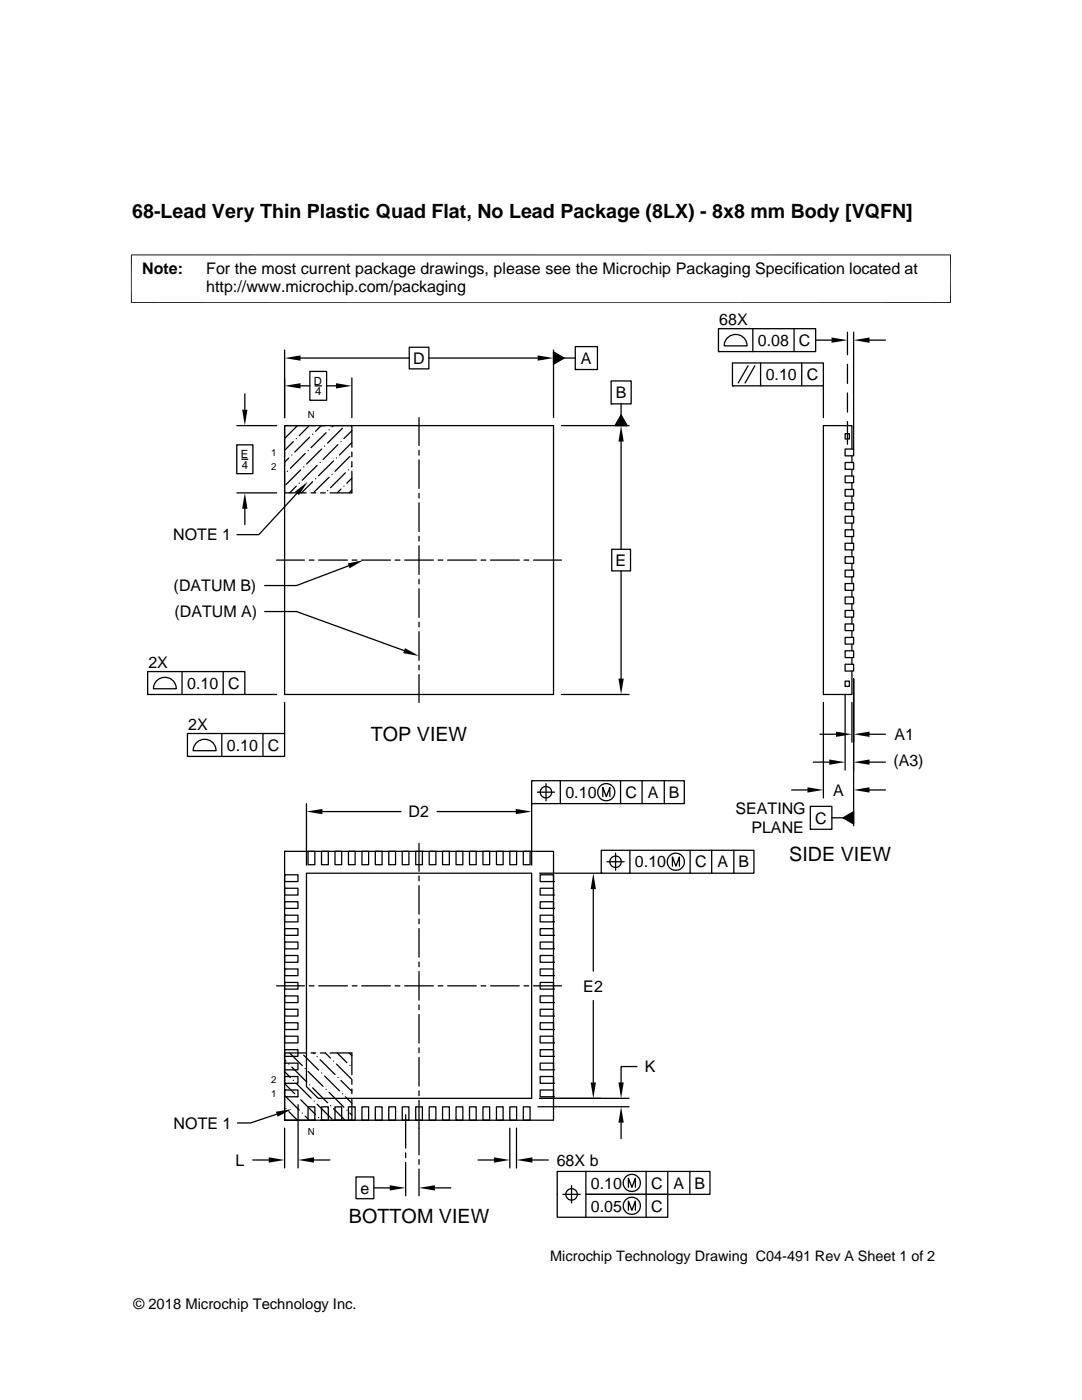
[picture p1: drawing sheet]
<svg xmlns="http://www.w3.org/2000/svg" width="216mm" height="279mm" viewBox="0 0 216 279" stroke-linecap="round" stroke-linejoin="round" font-family="sans-serif">
<g fill="none" stroke="#000" stroke-width=".25">
<path d="M48.9 78.6v3.2M56.8 69.9v13.5M60 77h1.8M60 71.5h21.7M61.8 74.1h3.4v5.8h-3.4zM62.8 77h1.4M65.2 77h1.8M70.2 75.4v8M81.7 69.3h3.9v4.3h-3.9zM85.6 71.5h21.7M110.4 70.2l2.2 1.3-2.2 1.2zM110.4 69.9v13.5"/>
<path d="M112.6 71.5h2.2M114.8 69.2h4.4v4.5h-4.4zM114.8 73.7h.1M121.9 76h4v4.6h-4zM143.4 65.6h19.4v4.6h-19.4zM143.4 70.2h.1M145.3 67.3a2.28 2.28 0 0 1 2.4-.4 2.28 2.28 0 0 1 1.4 2.1h-4.6l.3-1.1zM146.2 72.4h18.1v4.6h-18.1zM146.2 77h.1M149.3 73l-2 3.4M150.2 65.6v4.6M150.6 73l-1.9 3.4"/>
<path d="M151.8 72.4v4.6M158.5 65.6v4.6M160 72.4v4.6M162.8 67.9h3.1M164.3 77v6.4M169.1 66.3v4.5M169.1 72.7v3.8M169.1 78.4v3.8M170.3 66.3v23.3M173.5 67.9h3.2M47.2 88.8h3.3v5.7h-3.3zM47.3 84.9h7.9"/>
<path d="M47.3 98.4h7.9M48.3 91.7h1.1M56.8 94v4.4h4.3M56.8 90.2v1M56.8 92.1v1M56.8 84.9h53.6v53.7h-53.6zM56.8 84.9h.1M57.3 94.1h.1M57.6 91.4l-.8 .8M58.2 90.8h.1M58.5 88.1l-1.7 1.8M59.1 97l-1.3 1.4"/>
<path d="M59.1 87.5h.1M59.3 98.4l-7.7 8.3h-4.3M59.4 84.9l-2.6 2.6M59.7 96.4h.1M60 93.8l-3 2.9M60.6 93.2h.1M60.9 90.5l-3 3M61.1 84.9h-4.3v4.4M61.5 89.9h.1M61.7 84.9l-2 2.1M61.8 87.2l-3 3M62.1 84.9h.9"/>
<path d="M62.1 98.4h.9M62.4 96.1l-2.2 2.3M62.4 86.7h.1M63 95.5h.1M63.3 92.9l-3 2.9M63.9 92.3h.1M64 84.9h.9M64 98.4h.9M64.1 84.9l-1.1 1.2M64.2 89.6l-3 3M64.8 89h.1M65.1 86.4l-3 2.9"/>
<path d="M65.4 97.9h.1M65.7 95.2l-3 3M65.7 85.8h.1M65.9 84.9h4.3v4.4M66.3 94.7h.1M66.5 84.9l-.2 .3M66.5 92l-2.9 3M67.1 91.4h.1M67.4 88.7l-2.9 3M68 97.6l-.7 .8M68 88.1h.1M68.3 85.5l-2.9 2.9"/>
<path d="M68.6 97h.1M68.9 94.4l-2.9 2.9M69.5 93.8h.1M69.8 91.1l-3 3M70.2 92.1l-.1 1.1M70.2 90.2v1M70.2 94v4.4h-4.3M70.2 97.8l-.5 .6M70.2 95.4l-1 1M70.2 88.3l-2.5 2.5M70.2 86l-1.6 1.5M83.6 83.4v5.5"/>
<path d="M83.6 89.9v.9M83.6 91.8v5.7M83.6 98.4v1M112 84.9h13.5M121.9 80.6h.1M123.9 82.8l1.3 2.1h-2.5zM123.9 80.6v2.2M123.9 88.1v21.5M168.6 97.7h1.7v1.3h-1.7zM168.6 95h1.7v1.3h-1.7zM168.6 92.3h1.7v1.4h-1.7zM168.6 89.6h1.7v1.4h-1.7z"/>
<path d="M168.6 86.6h.9v1h-.9zM169.1 84.1v4.5M170 89.6v-4.7h-5.7v53.7h5.7v-4.7M170 91v1.3M170 93.7v1.3M170 96.3v1.4M170 99v1.4M48.9 101.5v3.2M55.2 111.8h5.5M61.7 111.8h1M63.6 111.8h5.7M69.6 112.9l-10.4 4h-6.4"/>
<path d="M70.3 111.8h.9M72.2 111.8h5.7M78.8 111.8h1M80.8 111.8h5.7M83.6 100.4v5.7M83.6 107v1M83.6 108.9v5.7M83.6 115.6v.9M83.6 117.5v5.7M87.4 111.8h1M89.3 111.8h5.7M96 111.8h.9"/>
<path d="M97.9 111.8h5.7M104.6 111.8h.9M106.5 111.8h5.5M122.1 109.6h3.7v4.3h-3.7zM123.9 113.9v21.5M168.6 119.1h1.7v1.4h-1.7zM168.6 116.5h1.7v1.3h-1.7zM168.6 113.8h1.7v1.3h-1.7zM168.6 111.1h1.7v1.3h-1.7zM168.6 108.4h1.7v1.3h-1.7zM168.6 105.7h1.7v1.4h-1.7zM168.6 103h1.7v1.4h-1.7z"/>
<path d="M168.6 100.4h1.7v1.3h-1.7zM170 101.7v1.3M170 104.4v1.3M170 107.1v1.3M170 109.7v1.4M170 112.4v1.4M170 115.1v1.4M170 117.8v1.3M29.5 134h19.4v4.6h-19.4zM29.5 138.6h.1M31.4 135.7a2.28 2.28 0 0 1 2.4-.3 2.28 2.28 0 0 1 1.4 2.1h-4.6l.3-1.2zM36.3 134v4.6"/>
<path d="M44.5 134v4.6M48.9 138.6h6.3M52.8 122h6.4l21.4 7.8M83.6 124.2v.9M83.6 126.1v5.7M83.6 132.7v1M83.6 134.6v5.6M112 138.6h13.5M168.6 132.6h1.7v1.3h-1.7zM168.6 129.9h1.7v1.3h-1.7zM168.6 127.2h1.7v1.3h-1.7zM168.6 124.5h1.7v1.4h-1.7z"/>
<path d="M168.6 121.8h1.7v1.4h-1.7zM168.6 135.9h.9v1.1h-.9zM168.6 138.6v15.1M170 120.5v1.3M170 123.2v1.3M170 125.9v1.3M170 128.5v1.4M170 131.2v1.4M170.3 135.5v29.3M37.4 146.4h19.4v4.6h-19.4zM37.4 151h.1M39.3 148.1a2.28 2.28 0 0 1 2.5-.4 2.28 2.28 0 0 1 1.3 2.1h-4.6l.4-1.1z"/>
<path d="M44.3 146.4v4.6M52.5 146.4v4.6M56.8 140.2v6.2M106.1 155.8h30.4v4.6h-30.4zM107.2 158.1h3.5M108.9 156.4v3.4M111.8 155.8v4.6M120.3 159v-1.8l.7 1.8 .7-1.8v1.8M123.8 155.8v4.6M128.1 155.8v4.6M132.5 155.8v4.6M157.9 157.6h3.2"/>
<path d="M162.3 152.1h3.2M163.6 146.5h3.2M164.3 140.2v19M170 140.2v7.9M173.5 146.5h3.2M173.5 152.1h3.2M173.5 157.6h3.2M56.8 174.6h2.7v1.3h-2.7zM56.8 174.6h.1M56.8 177.3h2.7v1.3h-2.7zM56.8 177.3h.1M56.8 180h2.7v1.3h-2.7z"/>
<path d="M56.8 180h.1M56.8 169.9h53.6v53.7h-53.6zM56.8 169.9h.1M61.2 160.4v12.3M61.2 174.3h44.9v44.9h-42.6l-2.3-2.3zM61.5 169.9h1.3v2.7h-1.3zM64.2 169.9h1.3v2.7h-1.3zM64.3 162h15.7M66.8 169.9h1.4v2.7h-1.4zM69.5 169.9h1.4v2.7h-1.4zM72.2 169.9h1.4v2.7h-1.4zM74.9 169.9h1.3v2.7h-1.3z"/>
<path d="M77.6 169.9h1.3v2.7h-1.3zM80.3 169.9h1.3v2.7h-1.3zM83 169.9h1.3v2.7h-1.3zM83.6 168.3v5.6M83.6 174.8v1M83.6 176.7v5.8M85.6 169.9h1.4v2.7h-1.4zM87.2 162h15.7M88.3 169.9h1.4v2.7h-1.4zM91 169.9h1.4v2.7h-1.4zM93.7 169.9h1.3v2.7h-1.3zM96.4 169.9h1.3v2.7h-1.3z"/>
<path d="M99.1 169.9h1.3v2.7h-1.3zM101.7 169.9h1.4v2.7h-1.4zM104.4 169.9h1.4v2.7h-1.4zM106.1 160.4v12.3M106.1 160.4h.1M107.7 174.3h12.3M107.8 180h2.6v1.3h-2.6zM107.8 177.3h2.6v1.3h-2.6zM107.8 174.6h2.6v1.3h-2.6zM110.4 178.6h.1M110.4 175.9h.1M118.4 177.4v16.4"/>
<path d="M120 169.7h30.4v4.6h-30.4zM120 174.3h.1M121.1 172h3.4M122.8 170.3v3.4M125.7 169.7v4.6M134.2 172.9v-1.9l.7 1.9 .7-1.9v1.9M137.7 169.7v4.6M142 169.7v4.6M146.4 169.7v4.6M161.7 160.9h4.3v4.6h-4.3zM161.7 165.5h.1M166 163.2h2.2"/>
<path d="M168.2 163.2l2.1-1.2v2.4zM55.2 196.7h5.5M56.8 182.6h2.7v1.4h-2.7zM56.8 182.6h.1M56.8 185.3h2.7v1.4h-2.7zM56.8 185.3h.1M56.8 188h2.7v1.4h-2.7zM56.8 188h.1M56.8 190.7h2.7v1.3h-2.7zM56.8 190.7h.1M56.8 193.4h2.7v1.3h-2.7zM56.8 193.4h.1"/>
<path d="M56.8 196.1h2.7v1.3h-2.7zM56.8 196.1h.1M56.8 198.8h2.7v1.3h-2.7zM56.8 198.8h.1M61.7 196.7h1M63.6 196.7h5.7M70.3 196.7h.9M72.2 196.7h5.7M78.8 196.7h1M80.8 196.7h5.7M83.6 183.4v1M83.6 185.3v5.7"/>
<path d="M83.6 192v.9M83.6 193.9v5.7M87.4 196.7h1M89.3 196.7h5.7M96 196.7h.9M97.9 196.7h5.7M104.6 196.7h.9M106.5 196.7h5.5M107.8 198.8h2.6v1.3h-2.6zM107.8 196.1h2.6v1.3h-2.6zM107.8 193.4h2.6v1.3h-2.6zM107.8 190.7h2.6v1.3h-2.6z"/>
<path d="M107.8 188h2.6v1.4h-2.6zM107.8 185.3h2.6v1.4h-2.6zM107.8 182.6h2.6v1.4h-2.6zM110.4 197.4h.1M110.4 194.7h.1M110.4 192h.1M110.4 189.4h.1M110.4 186.7h.1M110.4 184h.1M110.4 181.3h.1M118.4 199.7v16.3M56.8 218.6l2.9 3"/>
<path d="M56.8 216.3l2 2M56.8 213.9l1.1 1.1M56.8 211.5l.2 .3M56.8 201.4h2.7v1.4h-2.7zM56.8 201.4h.1M56.8 204.1h2.7v1.4h-2.7zM56.8 204.1h.1M56.8 206.8h2.7v1.3h-2.7zM56.8 206.8h.1M56.8 209.5h2.7v1.3h-2.7zM56.8 209.5h.1M56.8 212.2h2.7v1.3h-2.7z"/>
<path d="M56.8 212.2h.1M56.8 214.8h2.7v1.4h-2.7zM56.8 214.8h.1M56.8 217.5h2.7v1.4h-2.7zM56.8 217.5h.1M56.8 215.4v1M56.8 217.3v1M56.8 219.2v4.4h4.3M57.6 212.4h.1M57.8 210.1l2.5 2.6M58.2 213l3 2.9M58.5 215.6h.1"/>
<path d="M59.1 216.2l3 3M59.4 218.9h.1M60 219.5l3 2.9M60.6 210.6l3 3M60.9 213.3h.1M61.1 210.1h-4.3v4.4M61.5 213.8l3 3M61.8 216.5h.1M62.1 210.1h.9M62.4 217.1l3 3M62.5 210.1l.2 .2M62.7 219.8h.1"/>
<path d="M63.3 210.9h.1M63.9 211.5l2.9 2.9M64 210.1h.9l1.1 1.1M64.2 214.1h.1M64.8 214.7l2.9 3M65.1 217.4h.1M65.7 218l2.9 3M65.9 210.1h4.3v4.4M66.5 211.8h.1M67.1 212.4l3 2.9M67.3 210.1l1.9 2M67.4 215h.1"/>
<path d="M68 215.6l2.2 2.2M68.3 218.3h.1M68.9 218.9l1.3 1.3M69.7 210.1l.5 .6M69.8 212.7h.1M70.2 219.2v4.4h-4.3M70.2 215.4v1M70.2 217.3v1M83.6 200.6v.9M83.6 202.5v5.7M83.6 209.1v1M83.6 211v5.7"/>
<path d="M83.6 217.7v1M83.6 219.6v10.9M107.8 217.5h2.6v1.4h-2.6zM107.8 214.8h2.6v1.4h-2.6zM107.8 212.2h2.6v1.3h-2.6zM107.8 209.5h2.6v1.3h-2.6zM107.8 206.8h2.6v1.3h-2.6zM107.8 204.1h2.6v1.4h-2.6zM107.8 201.4h2.6v1.4h-2.6zM110.4 218.9h.1M110.4 216.2h.1M110.4 213.5h.1"/>
<path d="M110.4 210.8h.1M110.4 208.1h.1M110.4 205.5h.1M110.4 202.8h.1M110.4 200.1h.1M125.5 219.2h-17.8M127.1 212.9h-3.2v3.1M50.4 231.5h3.2M55.2 222.4l-5.2 1.7h-2.6M56.8 223.4l.2 .2M56.8 225.1v8M57 221.3h.1"/>
<path d="M57.6 221.8l1.8 1.8M59.5 220.5v12.6M60.3 222.1h.1M60.9 222.7l.8 .9M61.5 220.9h1.3v2.7h-1.3zM62.1 223.6h.9M62.7 231.5h3.1M63.3 220.4l3 2.9M63.6 223h.1M64 223.6h.9M64.2 220.9h1.3v2.7h-1.3zM66 220.7h.1"/>
<path d="M66.5 221.3l2.4 2.3M66.8 220.9h1.4v2.7h-1.4zM69.2 221.6h.1M69.5 220.9h1.4v2.7h-1.4zM69.8 222.1l.4 .4M71 234.9h3.6v4.3h-3.6zM72.2 220.9h1.4v2.7h-1.4zM74.6 237.1h3.2M74.9 220.9h1.3v2.7h-1.3zM77.6 220.9h1.3v2.7h-1.3zM80.3 220.9h1.3v2.7h-1.3zM80.9 222.5v6.6"/>
<path d="M80.9 230.1v.9M80.9 232v6.7M83 220.9h1.3v2.7h-1.3zM83.6 231.4v1M83.6 233.3v5.4M85.6 220.9h1.4v2.7h-1.4zM86.8 237.1h3.2M88.3 220.9h1.4v2.7h-1.4zM91 220.9h1.4v2.7h-1.4zM93.7 220.9h1.3v2.7h-1.3zM95.4 231.5h3.2M96.4 220.9h1.3v2.7h-1.3z"/>
<path d="M99.1 220.9h1.3v2.7h-1.3zM101.7 220.9h1.4v2.7h-1.4zM101.7 225.1v8M103.1 225.1v8M104.4 220.9h1.4v2.7h-1.4zM106.2 231.5h3.2M107.3 220.9h18.2M112.3 238.4h3.5M114 236.6v3.5M116.9 233.8v4.6h16.3v4.5h-22v-9.1h30.5v4.6h-24.8v4.5M123.9 224v3.2M125.4 237v-1.9l.7 1.9 .7-1.9v1.9"/>
<path d="M128.9 233.8v9.1M133.2 233.8v4.6M137.6 233.8v4.6M125.4 241.5v-1.8l.7 1.8 .7-1.8v1.8"/>
<circle cx="108.9" cy="158.1" r="1.14"/>
<circle cx="121" cy="158.1" r="1.72"/>
<circle cx="122.8" cy="172" r="1.14"/>
<circle cx="134.8" cy="172" r="1.72"/>
<circle cx="114" cy="238.4" r="1.14"/>
<circle cx="126.1" cy="236.1" r="1.72"/>
<circle cx="126.1" cy="240.6" r="1.72"/>
</g>
<g fill="#000">
<path d="M56.8 71.5l3.2-.6v1.1zM56.8 77l3.2-.5v1zM67 76.5l3.2 .5-3.2 .5zM107.3 70.9l3.1 .6-3.1 .5zM110.4 70.2l2.2 1.3-2.2 1.2zM165.9 67.4l3.2 .5-3.2 .5zM170.3 67.9l3.2-.5v1zM48.3 81.8h1.1l-.5 3.1zM58.9 98.1l2.5-2-1.8 2.7zM123.9 84.9l.6 3.2h-1.1zM123.9 82.8l1.3 2.1h-2.5zM48.9 98.4l.5 3.1h-1.1z"/>
<path d="M69.4 112.4l3.1-.6-2.8 1.6zM80.8 129.3l2.8 1.6-3.1-.6zM123.4 135.4h1.1l-.6 3.2zM161.1 157.1l3.2 .5-3.2 .6zM165.5 151.6l3.1 .5-3.1 .5zM166.8 146l3.2 .5-3.2 .6zM170.3 146.5l3.2-.5v1.1zM170.3 152.1l3.2-.5v1zM170.3 157.6l3.2-.5v1.1zM61.2 162l3.1-.6v1.1zM102.9 161.4l3.2 .6-3.2 .5zM118.4 174.3l.5 3.1h-1z"/>
<path d="M168.2 163.2l2.1-1.2v2.4zM117.9 216h1l-.5 3.2zM123.4 216h1.1l-.6 3.2zM53.6 231l3.2 .5-3.2 .5zM55.1 221.9l3.1-.5-2.8 1.5zM59.5 231.5l3.2-.5v1zM77.8 236.5l3.1 .6-3.1 .5zM83.6 237.1l3.2-.6v1.1zM98.6 231l3.1 .5-3.1 .5zM103.1 231.5l3.1-.5v1zM123.9 220.9l.6 3.1h-1.1z"/>
</g>
<path d="M26.1 50.9h163.7M26.2 50.8v9.7M189.7 50.8v9.7M26.1 60.4h163.7" fill="none" stroke="#000" stroke-width=".2"/>
<g font-size="3.9">
<text x="26.4" y="43.5">68-Lead Very Thin Plastic Quad Flat, No Lead Package (8LX) - 8x8 mm Body [VQFN]</text>
<text x="74" y="148">TOP VIEW</text>
<text x="157.5" y="171.8">SIDE VIEW</text>
<text x="69.6" y="244">BOTTOM VIEW</text>
</g>
<g font-size="3.2">
<text x="28.4" y="54.6">Note:</text>
<text x="41.1" y="58.3">http://www.microchip.com/packaging</text>
<text x="41.1" y="54.6">For the most current package drawings, please see the Microchip Packaging Specification located at</text>
<text x="143.5" y="64.8">68X</text>
<text x="151.2" y="69">0.08</text>
<text x="159.4" y="69">C</text>
<text x="82.4" y="72.6">D</text>
<text x="115.9" y="72.6">A</text>
<text x="152.8" y="75.9">0.10</text>
<text x="161" y="75.9">C</text>
<text x="122.9" y="79.5">B</text>
<text x="34.5" y="107.9">NOTE 1</text>
<text x="122.8" y="112.9">E</text>
<text x="34.6" y="118">(DATUM B)</text>
<text x="34.8" y="123.1">(DATUM A)</text>
<text x="29.6" y="133.2">2X</text>
<text x="37.3" y="137.4">0.10</text>
<text x="45.5" y="137.5">C</text>
<text x="37.5" y="145.6">2X</text>
<text x="45.3" y="149.8">0.10</text>
<text x="53.5" y="149.8">C</text>
<text x="178.5" y="147.7">A1</text>
<text x="178.3" y="152.9">(A3)</text>
<text x="112.8" y="159.2">0.10</text>
<text x="124.8" y="159.2">C</text>
<text x="129.3" y="159.2">A</text>
<text x="133.5" y="159.2">B</text>
<text x="166.2" y="158.8">A</text>
<text x="81.5" y="163.1">D2</text>
<text x="146.7" y="162.5">SEATING</text>
<text x="149.9" y="166.2">PLANE</text>
<text x="162.7" y="164.4">C</text>
<text x="126.7" y="173.1">0.10</text>
<text x="138.7" y="173.1">C</text>
<text x="143.2" y="173.1">A</text>
<text x="147.3" y="173.1">B</text>
<text x="116.4" y="197.9">E2</text>
<text x="128.7" y="214">K</text>
<text x="34.6" y="225.3">NOTE 1</text>
<text x="47" y="232.6">L</text>
<text x="111.1" y="232.6">68X b</text>
<text x="71.9" y="238.2">e</text>
<text x="117.9" y="237.2">0.10</text>
<text x="129.9" y="237.2">C</text>
<text x="134.4" y="237.2">A</text>
<text x="138.6" y="237.2">B</text>
<text x="117.9" y="241.8">0.05</text>
<text x="129.9" y="241.8">C</text>
</g>
<g font-size="2.9">
<text x="109.8" y="251.7">Microchip Technology Drawing C04-491 Rev A Sheet 1 of 2</text>
<text x="26.6" y="261.3">© 2018 Microchip Technology Inc.</text>
</g>
<g font-size="2.2">
<text x="62.7" y="76.8">D</text>
<text x="62.9" y="78.9">4</text>
<text x="48.1" y="91.4">E</text>
<text x="48.3" y="93.5">4</text>
</g>
<g font-size="1.9">
<text x="61.4" y="83.4">N</text>
<text x="54.1" y="91">1</text>
<text x="54.1" y="93.7">2</text>
<text x="54.1" y="218.9">1</text>
<text x="54.1" y="216.2">2</text>
<text x="61.4" y="226.5">N</text>
</g>
</svg>
